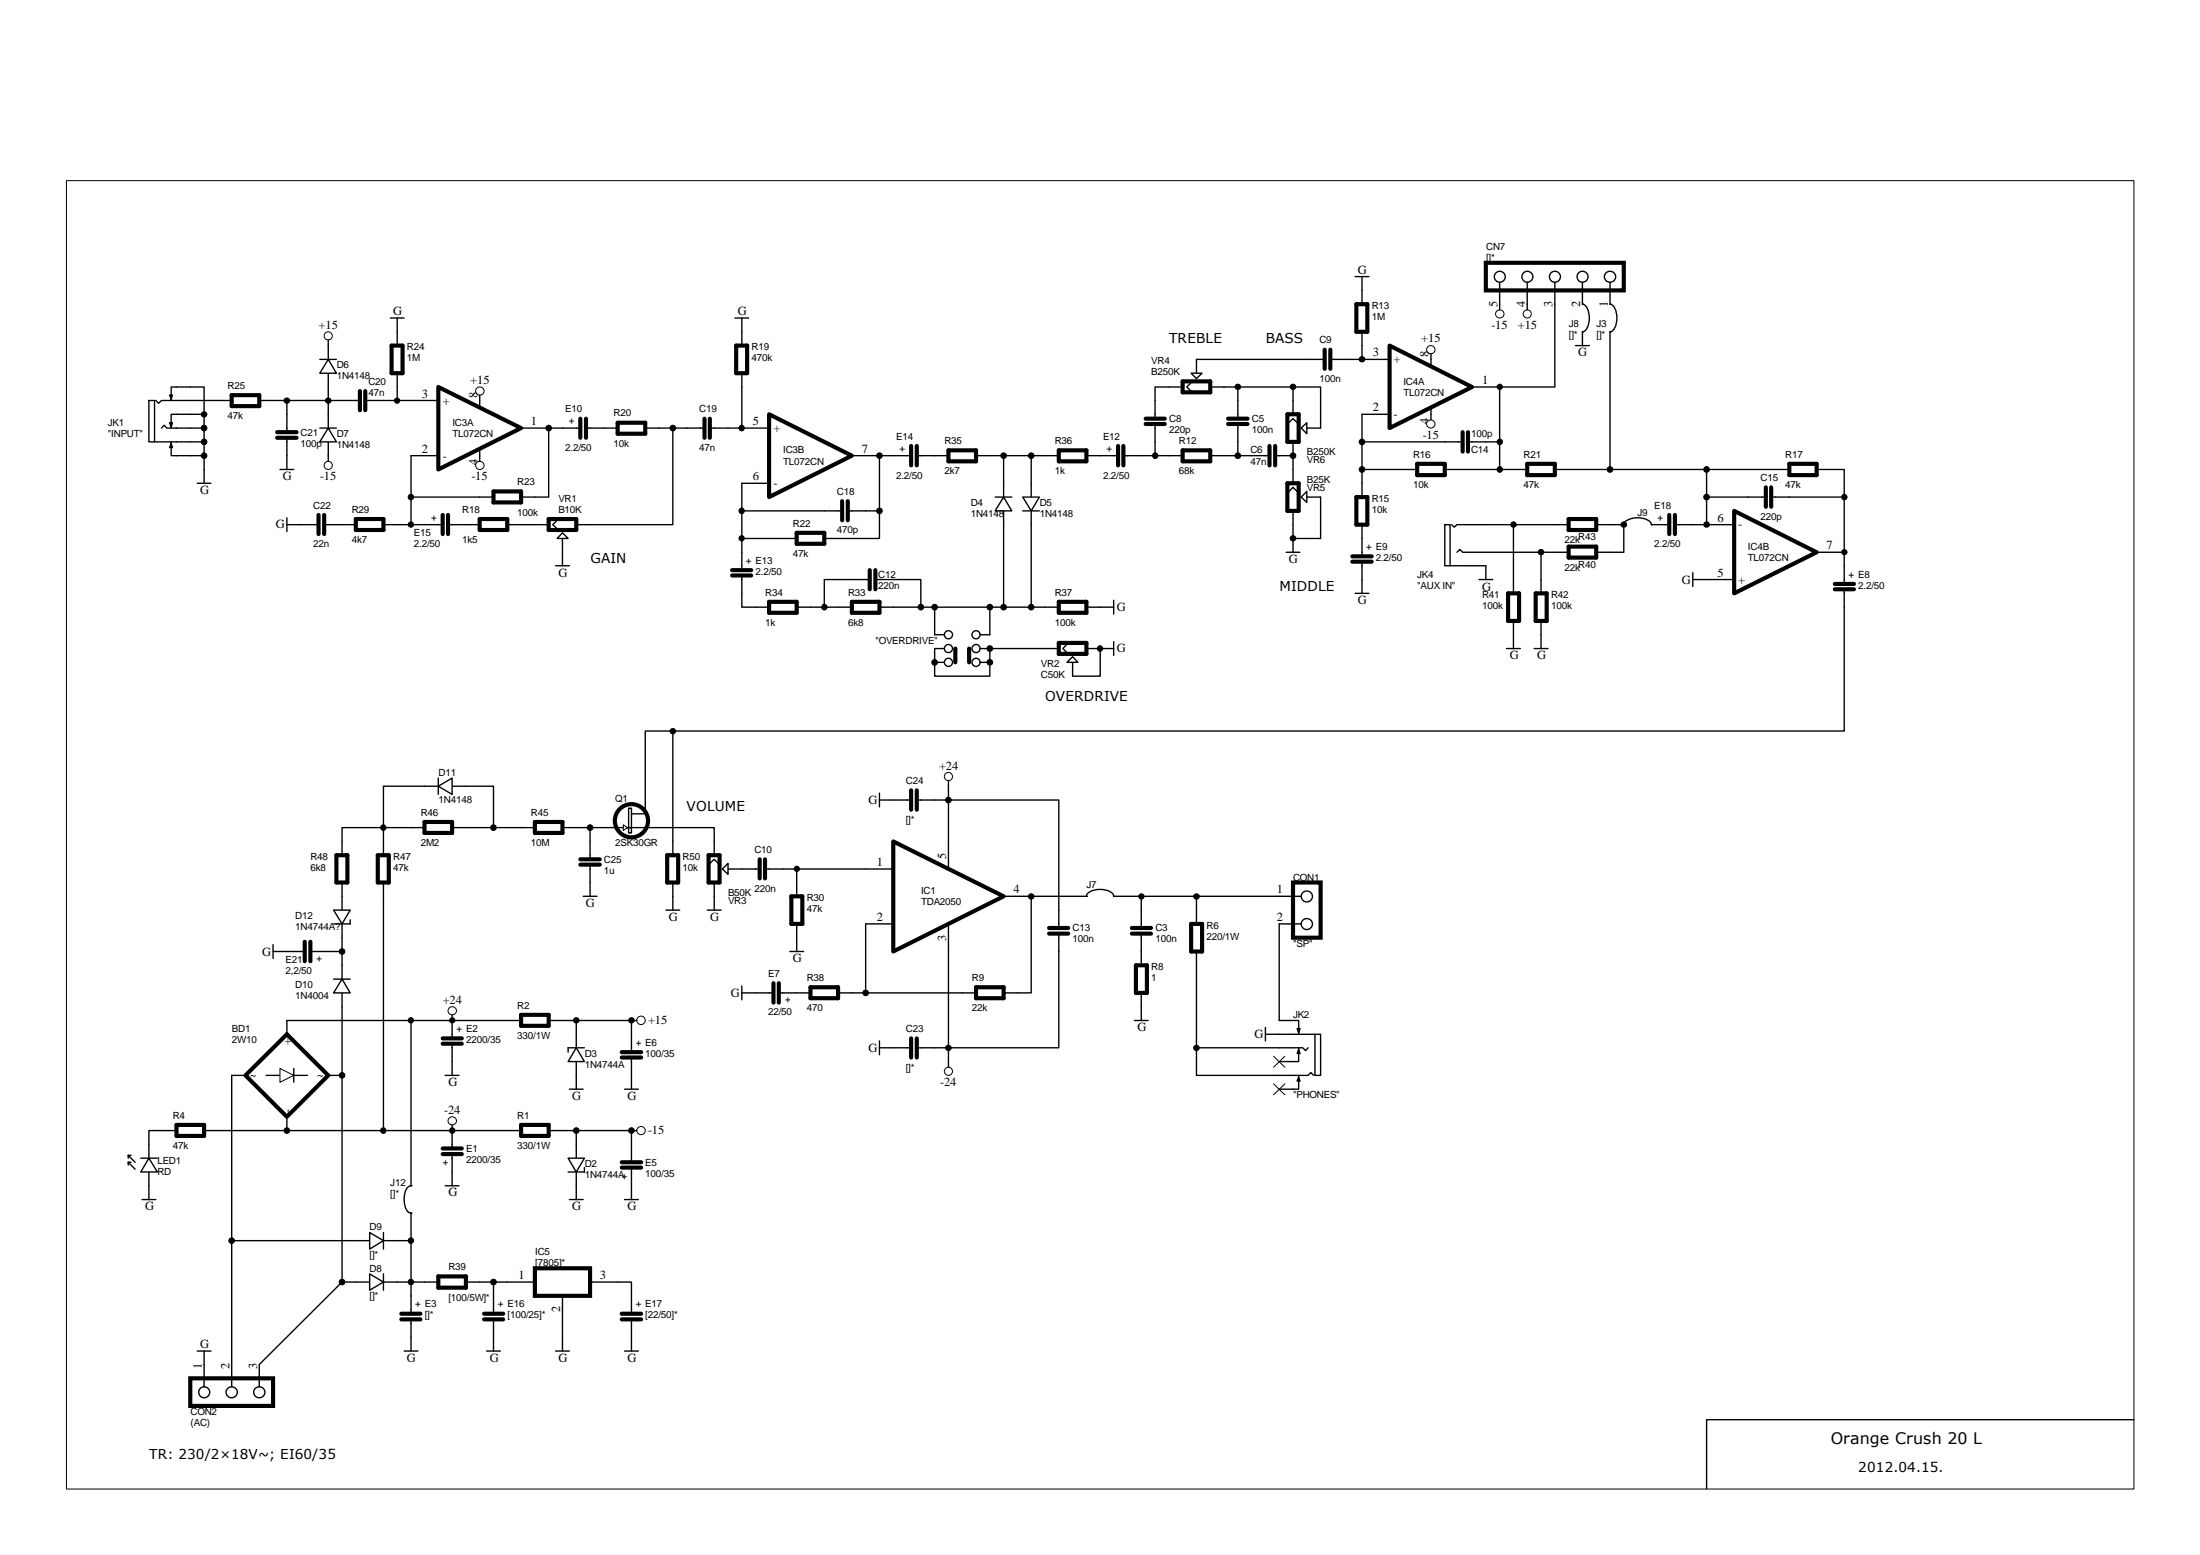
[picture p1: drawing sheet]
<svg xmlns="http://www.w3.org/2000/svg" width="297mm" height="210mm" viewBox="0 0 297 210" stroke-linecap="round" stroke-linejoin="round" font-family="sans-serif">
<path d="M9 24.4h279.1v176.6h-279.1z" fill="none" stroke="#000" stroke-width=".14"/>
<g fill="none" stroke="#000" stroke-width=".19">
<path d="M183.9 39.2v1.9M29.4 54.1h1.9M35 54.1h1.9M38.7 55.9v2.4M38.7 59.1v2.4M44.3 46.7v1.8M44.3 50.4v1.8M46.2 54.1h2.4M49.3 54.1h2.5M53.6 44.8v1.9M53.6 50.4v1.8M75.9 57.8h2.5"/>
<path d="M79.1 57.8h4.3M87.1 57.8h1.9M92.7 57.8h2.4M95.8 57.8h2.5M100.2 44.8v1.9M100.2 50.4v1.8M156 54.1v2.4M156 57.2v2.4M167.1 54.1v2.4M167.1 57.2v2.4M176.4 48.5h2.5M179.6 48.5h2.4"/>
<path d="M183.9 44.8v1.9M195.1 59.6h2.4M198.2 59.6h2.4M46.2 70.8h1.8M51.8 70.8h1.8M57.3 70.8h2.5M60.5 70.8h4.3M64.8 67.1h1.8M68.5 70.8h1.9M70.4 67.1h1.8M100.2 74.5v2.5M100.2 77.7v2.4"/>
<path d="M105.7 72.7h1.9M111.3 72.7h1.9M111.3 69h2.4M114.5 69h2.4M115 78.2h2.4M118.2 78.2h2.4M120.6 61.5h2.4M123.8 61.5h4.3M131.8 61.5h1.8M141.1 61.5h1.9M146.7 61.5h4.3M151.7 61.5h2.4"/>
<path d="M157.8 61.5h1.9M163.4 61.5h1.9M169 61.5h2.4M172.2 61.5h2.4M183.9 65.2v1.9M183.9 70.8v4.3M183.9 75.8v2.4M189.5 63.4h1.8M195.1 63.4h1.8M204.3 63.4h1.9M204.3 78.2v1.9M208.1 78.2v1.9"/>
<path d="M209.9 70.8h1.9M209.9 63.4h1.9M209.9 74.5h1.9M215.5 70.8h1.9M215.5 74.5h1.9M223 70.8h2.4M226.1 70.8h2.5M236 67.1h2.4M239.1 67.1h2.5M239.7 63.4h1.9M245.3 63.4h1.8M249 76.4v2.4"/>
<path d="M249 79.5v2.5M102 82h1.8M107.6 82h1.8M113.2 82h1.8M118.7 82h1.9M141.1 82h1.9M146.7 82h1.8M204.3 83.8v1.9M208.1 83.8v1.9M46.2 113.6v1.8M46.2 119.1v1.9M51.8 113.6v1.8"/>
<path d="M51.8 119.1v1.9M55.5 111.7h1.8M61 111.7h1.9M70.4 111.7h1.8M75.9 111.7h1.9M79.7 113.6v2.4M79.7 116.7v2.4M90.8 113.6v1.8M90.8 119.1v1.9M100.2 117.3h2.4M103.3 117.3h2.4M107.6 119.1v1.9"/>
<path d="M61 137.8v2.4M68.5 137.8h1.9M74.1 137.8h1.8M85.3 139.6v2.4M102 134h2.4M105.2 134h4.2M107.6 124.7v1.9M113.2 134h1.8M129.9 134h1.9M135.5 134h1.9M143 122.9v2.4M143 126v2.4"/>
<path d="M154.1 122.9v2.4M154.1 126v4.3M154.1 134v1.9M161.5 122.9v1.8M161.5 128.4v1.9M22 152.6h1.8M27.6 152.6h1.8M61 140.9v2.4M61 152.6v2.4M61 155.8v2.4M68.5 152.6h1.9M74.1 152.6h1.8"/>
<path d="M85.3 142.7v2.5M85.3 154.5v2.4M85.3 157.6v2.5M55.5 174.9v2.4M55.5 178.1v2.4M57.3 173.1h1.9M62.9 173.1h1.9M66.6 174.9v2.4M66.6 178.1v2.4M85.3 174.9v2.4M85.3 178.1v2.4"/>
</g>
<g fill="none" stroke="#000" stroke-width=".56">
<path d="M31.3 53.3h3.7v1.5h-3.7zM37.4 59.1h2.6M37.4 58.3h2.6M48.6 52.8v2.6M49.3 52.8v2.6M52.9 46.7h1.5v3.7h-1.5zM78.4 56.5v2.6M79.1 56.5v2.6M83.4 57.1h3.7v1.4h-3.7zM95.1 56.5v2.6M95.8 56.5v2.6M99.4 46.7h1.5v3.7h-1.5z"/>
<path d="M154.7 56.5h2.6M154.7 57.2h2.6M165.8 56.5h2.6M165.8 57.2h2.6M178.9 47.2v2.6M179.6 47.2v2.6M183.1 41.1h1.5v3.7h-1.5zM197.5 58.3v2.7M198.2 58.3v2.7M48 70.1h3.8v1.4h-3.8zM59.8 69.5v2.6M60.5 69.5v2.6"/>
<path d="M64.8 70.1h3.7v1.4h-3.7zM66.6 66.3h3.8v1.5h-3.8zM98.8 77.7h2.6M98.8 77h2.6M107.6 71.9h3.7v1.5h-3.7zM113.7 67.6v2.6M114.5 67.6v2.6M117.4 77v2.5M118.2 77v2.5M123 60.2v2.6M123.8 60.2v2.6M128.1 60.8h3.7v1.5h-3.7z"/>
<path d="M143 60.8h3.7v1.5h-3.7zM151 60.2v2.6M151.7 60.2v2.6M159.7 60.8h3.7v1.5h-3.7zM171.4 60.2v2.6M172.2 60.2v2.6M182.6 75.8h2.6M182.6 75.1h2.6M183.1 67.1h1.5v3.7h-1.5zM191.3 62.6h3.8v1.5h-3.8zM206.2 62.6h3.7v1.5h-3.7zM211.8 70.1h3.7v1.4h-3.7z"/>
<path d="M211.8 73.8h3.7v1.5h-3.7zM225.4 69.5v2.6M226.1 69.5v2.6M238.4 65.8v2.6M239.1 65.8v2.6M241.6 62.6h3.7v1.5h-3.7zM247.7 79.5h2.6M247.7 78.8h2.6M103.8 81.2h3.8v1.5h-3.8zM115 81.2h3.7v1.5h-3.7zM143 81.2h3.7v1.5h-3.7zM203.6 80.1h1.5v3.7h-1.5z"/>
<path d="M207.3 80.1h1.5v3.7h-1.5zM45.4 115.4h1.5v3.7h-1.5zM51 115.4h1.5v3.7h-1.5zM57.3 111h3.7v1.4h-3.7zM72.2 111h3.7v1.4h-3.7zM78.4 116.7h2.6M78.4 116h2.6M90.1 115.4h1.5v3.7h-1.5zM102.6 116v2.6M103.3 116v2.6M70.4 137h3.7v1.5h-3.7zM104.4 132.7v2.6"/>
<path d="M105.2 132.7v2.6M106.8 121h1.5v3.7h-1.5zM109.4 133.3h3.8v1.4h-3.8zM131.8 133.3h3.7v1.4h-3.7zM141.6 126h2.6M141.6 125.3h2.6M152.8 126h2.6M152.8 125.3h2.6M153.4 130.3h1.5v3.7h-1.5zM160.8 124.7h1.5v3.7h-1.5zM23.8 151.8h3.8v1.5h-3.8zM59.8 155h2.6"/>
<path d="M59.8 155.8h2.6M59.8 140.9h2.6M59.8 140.2h2.6M70.4 151.8h3.7v1.5h-3.7zM83.9 156.9h2.7M83.9 157.6h2.7M83.9 142.7h2.7M83.9 142h2.7M54.2 178.1h2.6M54.2 177.3h2.6M59.2 172.3h3.7v1.5h-3.7zM65.4 178.1h2.5"/>
<path d="M65.4 177.3h2.5M83.9 178.1h2.7M83.9 177.3h2.7"/>
</g>
<path d="M44.3 48.5l1.1 1.9h-2.2z" fill="#fff"/>
<path d="M43.2 48.5h2.2M44.3 48.5l1.1 1.9h-2.2zM44.3 55.9v1.9M44.3 59.6v1.9" fill="none" stroke="#000" stroke-width=".19"/>
<path d="M44.3 57.8l1.1 1.8h-2.2z" fill="#fff"/>
<path d="M43.2 57.8h2.2M44.3 57.8l1.1 1.8h-2.2zM135.5 65.2v1.9M135.5 69v1.8" fill="none" stroke="#000" stroke-width=".19"/>
<path d="M135.5 67.1l1.1 1.9h-2.2z" fill="#fff"/>
<path d="M134.4 67.1h2.2M135.5 67.1l1.1 1.9h-2.2zM139.2 65.2v1.9M139.2 69v1.8" fill="none" stroke="#000" stroke-width=".19"/>
<path d="M138.1 67.1h2.2l-1.1 1.9z" fill="#fff"/>
<path d="M138.1 67.1h2.2l-1.1 1.9zM138.1 69h2.2M57.3 106.1h1.9M61 106.1h1.9" fill="none" stroke="#000" stroke-width=".19"/>
<path d="M59.2 106.1l1.8-1.1v2.2z" fill="#fff"/>
<path d="M59.2 106.1l1.8-1.1v2.2zM59.2 105v2.2M46.2 130.3v1.9M46.2 134v1.9" fill="none" stroke="#000" stroke-width=".19"/>
<path d="M46.2 132.2l1.1 1.8h-2.3z" fill="#fff"/>
<path d="M45 132.2h2.3M46.2 132.2l1.1 1.8h-2.3zM48 173.1h1.9M51.8 173.1h1.8" fill="none" stroke="#000" stroke-width=".19"/>
<path d="M49.9 172l1.9 1.1-1.9 1.1z" fill="#fff"/>
<path d="M48 167.5h1.9M49.9 172l1.9 1.1-1.9 1.1zM51.8 172v2.2M51.8 167.5h1.8" fill="none" stroke="#000" stroke-width=".19"/>
<path d="M49.9 166.4l1.9 1.1-1.9 1.1z" fill="#fff"/>
<path d="M20.1 154.5v1.8M20.1 158.2v1.9M49.9 166.4l1.9 1.1-1.9 1.1zM51.8 166.4v2.2" fill="none" stroke="#000" stroke-width=".19"/>
<path d="M20.1 156.3l1.1 1.9h-2.2z" fill="#fff"/>
<path d="M17.3 156.9l.9 .9M17.3 156l.9 .9M17.3 156v.3M17.3 156.9v.4M17.3 156.9h.4M17.3 156h.4M19 156.3h2.2M20.1 156.3l1.1 1.9h-2.2zM77.8 154.5v1.8M77.8 158.2v1.9" fill="none" stroke="#000" stroke-width=".19"/>
<path d="M76.7 156.3h2.2l-1.1 1.9z" fill="#fff"/>
<path d="M77.8 139.6v1.8M76.7 156.3h2.2l-1.1 1.9zM77.8 143.3v1.9M78.9 157.6v.6h-2.2" fill="none" stroke="#000" stroke-width=".19"/>
<path d="M77.8 141.4l1.1 1.9h-2.2z" fill="#fff"/>
<path d="M46.2 121v1.9M46.2 124.7v1.9M77.8 141.4l1.1 1.9h-2.2zM78.9 141.4h-2.2v.6" fill="none" stroke="#000" stroke-width=".19"/>
<path d="M45 122.9h2.3l-1.1 1.8z" fill="#fff"/>
<path d="M45 122.9h2.3l-1.1 1.8zM47.3 124.2v.5h-2.3M35.9 145.2h5.6" fill="none" stroke="#000" stroke-width=".19"/>
<path d="M33.1 145.2l5.6-5.6 5.6 5.6-5.6 5.5z" fill="none" stroke="#000" stroke-width=".56"/>
<path d="M37.8 144.2l1.9 1-1.9 .9z" fill="#fff"/>
<path d="M37.8 144.2l1.9 1-1.9 .9z" fill="none" stroke="#000" stroke-width=".14"/>
<path d="M38.7 137.8v1.8M31.3 145.2h1.8M38.7 150.7v1.9M39.7 144.2v1.9M44.3 145.2h1.9M27.6 184.2v1.9M31.3 184.2v1.9M35 184.2v1.9" fill="none" stroke="#000" stroke-width=".19"/>
<path d="M25.7 186.1h11.2v3.7h-11.2z" fill-rule="evenodd" fill="#fff"/>
<path d="M25.7 186.1h11.2v3.7h-11.2z" fill="none" stroke="#000" stroke-width=".56"/>
<g fill="none" stroke="#000" stroke-width=".19">
<path d="M38.7 137.8h29.8M46.2 135.9v37.2l-11.2 11.1M55.5 137.8v22.3M75.9 137.8h9.4v1.8M77.8 137.8v1.8M31.3 145.2v39M38.7 152.6h29.8M60.1 145.2h1.9M61 143.3v1.9M61 158.2v1.9M75.9 152.6h9.4v1.9M76.9 147h1.8"/>
<path d="M77.8 145.2v1.8M77.8 152.6v1.9M84.3 147h1.9M85.3 145.2v1.8M31.3 167.5h16.7M46.2 173.1h1.8M53.6 167.5h1.9v5.6h-1.9M55.5 160.1h.1M55.5 163.7h.1M55.5 160.1a1.22 1.22 0 0 0-.9 1.2 2.73 2.73 0 0 0 .6 2.4h.3M55.5 163.7v3.8M55.5 173.1v1.8"/>
<path d="M60.1 160.1h1.9M76.9 161.9h1.8M77.8 160.1v1.8M84.3 161.9h1.9M85.3 160.1v1.8M26.6 182.4h1.9M27.6 182.4v1.8M27.6 186.1v1.1M31.3 186.1v1.1M35 186.1v1.1M54.6 182.4h1.8M55.5 180.5v1.9"/>
<path d="M65.7 182.4h1.9M66.6 180.5v1.9M84.3 182.4h1.9M85.3 180.5v1.9"/>
<circle cx="27.6" cy="187.9" r=".75"/>
<circle cx="31.3" cy="187.9" r=".75"/>
<circle cx="35" cy="187.9" r=".75"/>
</g>
<g fill="#000">
<circle cx="31.3" cy="167.5" r=".38"/>
<circle cx="46.2" cy="173.1" r=".38"/>
<circle cx="55.5" cy="167.5" r=".37"/>
</g>
<g fill="none" stroke="#000" stroke-width=".14">
<circle cx="31.3" cy="167.5" r=".38"/>
<circle cx="46.2" cy="173.1" r=".38"/>
<circle cx="55.5" cy="167.5" r=".37"/>
</g>
<path d="M72.2 171.2h7.5v3.7h-7.5z" fill-rule="evenodd" fill="#fff"/>
<path d="M59.2 52.2l11.2 5.6-11.2 5.6zM103.8 55.9l11.2 5.6-11.2 5.6zM187.6 46.7l11.2 5.5-11.2 5.6zM43 69.5v2.6M43.8 69.5v2.6M74.1 70.1h3.7v1.4h-3.7zM234.1 69l11.2 5.5-11.2 5.6zM41.1 127.1v2.7M41.9 127.1v2.7M72.2 171.2h7.5v3.7h-7.5z" fill="none" stroke="#000" stroke-width=".56"/>
<g fill="none" stroke="#000" stroke-width=".19">
<path d="M20.1 54.1h.8v5.5h-.8zM20.9 59.6h4.8M21 54.1l.4 .3 .4-.3h7.6M21.8 57.8l.4-.4 .3 .4h3.2M22.9 57.1h.4l-.2 .5zM22.9 53.3h.4l-.2 .6zM23.1 59.6v1.9h2.6M23.1 59.9l.2 .5h-.4zM25.7 55.9h-2.6v1.9M25.7 52.2h-2.6v1.9M36.9 54.1h9.3M38.7 54.1v1.8"/>
<path d="M44.3 45.9v.8M44.3 52.2v3.7M51.8 54.1h7.4M52.7 42.9h1.9M53.6 42.9v1.9M53.6 52.2v1.9M64.8 53.3v1.7M70.4 57.8h3.7v9.3h-1.9M100.2 57.8h3.6M183.9 55.9h3.7M183.9 48.5h3.7M193.2 48.5v.9"/>
<path d="M193.2 55v.9M198.8 52.2h3.7M37.8 63.4h1.9M38.7 70.8h4.3M38.7 61.5v1.9M38.7 69.9v1.9M43.8 70.8h2.4M44.3 61.5v.8M59.2 61.5h-3.7v5.6h9.3M64.8 60.6v1.7M72.2 70.8h1.9M75.9 72.1v2.4"/>
<path d="M77.8 70.8h1.9M100.2 69h11.1M103.8 65.2h-3.6v7.5h5.5M115 61.5h3.7v11.2h-5.5M116.9 69h1.8M195.1 70.8h.7v5.6h-.7zM195.8 76.4h4.8M196 70.8l.3 .4 .4-.4h3.9M196.7 74.5l.4-.3 .4 .3h3.1M230.4 70.8h3.7M230.4 78.2h3.7M245.3 74.5h3.7"/>
<path d="M36.9 128.4h4.2M36.9 127.5v1.9M41.9 128.4h4.3M46.2 126.6v3.7M51.8 121v31.6M61 137v.8M85.3 137.8h.7M172.7 137.8h2.6v1.8M172.7 139.6h4.8M175.1 138.9h.4l-.2 .5zM177.5 139.6h.8v5.6h-.8zM22 152.6h-1.9v1.9"/>
<path d="M29.4 152.6h9.3M61 151.8v.8M85.3 152.6h.7M172.7 141.4h3.2l.4 .4 .3-.4M172.7 145.2h3.9l.4-.4 .4 .4M175.3 141.4v1.9h-2.6M175.3 141.6l.2 .6h-.4zM175.3 145.2v1.8h-2.6M175.3 145.4l.2 .5h-.4zM19.2 161.9h1.8M20.1 160.1v1.8M55.5 173.1h1.8"/>
<path d="M64.8 173.1h7.4M66.6 173.1v1.8M75.9 174.9v7.5M79.7 173.1h5.6v1.8M75 182.4h1.9"/>
</g>
<g fill="#000">
<circle cx="38.7" cy="54.1" r=".37"/>
<circle cx="44.3" cy="54.1" r=".37"/>
<circle cx="53.6" cy="54.1" r=".36"/>
<circle cx="100.1" cy="69" r=".37"/>
<circle cx="118.7" cy="69" r=".38"/>
<circle cx="46.2" cy="128.4" r=".38"/>
<circle cx="55.5" cy="137.7" r=".36"/>
<circle cx="77.8" cy="137.7" r=".37"/>
<circle cx="85.3" cy="137.7" r=".37"/>
<circle cx="51.7" cy="152.6" r=".37"/>
<circle cx="61.1" cy="152.6" r=".37"/>
<circle cx="77.8" cy="152.6" r=".38"/>
<circle cx="85.3" cy="152.6" r=".38"/>
<circle cx="55.5" cy="173.1" r=".37"/>
<circle cx="66.6" cy="173.1" r=".38"/>
</g>
<g fill="none" stroke="#000" stroke-width=".14">
<circle cx="38.7" cy="54.1" r=".37"/>
<circle cx="44.3" cy="45.3" r=".55"/>
<circle cx="44.3" cy="54.1" r=".37"/>
<circle cx="53.6" cy="54.1" r=".36"/>
<circle cx="64.8" cy="52.8" r=".56"/>
<circle cx="44.3" cy="62.8" r=".55"/>
<circle cx="64.8" cy="62.8" r=".56"/>
<circle cx="100.1" cy="69" r=".37"/>
<circle cx="118.7" cy="69" r=".38"/>
<circle cx="46.2" cy="128.4" r=".38"/>
<circle cx="55.5" cy="137.7" r=".36"/>
<circle cx="61.1" cy="136.4" r=".56"/>
<circle cx="77.8" cy="137.7" r=".37"/>
<circle cx="85.3" cy="137.7" r=".37"/>
<circle cx="86.5" cy="137.7" r=".57"/>
<circle cx="51.7" cy="152.6" r=".37"/>
<circle cx="61.1" cy="152.6" r=".37"/>
<circle cx="61.1" cy="151.3" r=".56"/>
<circle cx="77.8" cy="152.6" r=".38"/>
<circle cx="85.3" cy="152.6" r=".38"/>
<circle cx="86.6" cy="152.6" r=".56"/>
<circle cx="55.5" cy="173.1" r=".37"/>
<circle cx="66.6" cy="173.1" r=".38"/>
</g>
<path d="M75.9 71.9l.8 .8h-1.5z" fill="#fff"/>
<path d="M75.4 70.1l-.8 .7 .8 .7M75.9 71.9l.8 .8h-1.5zM141.1 87.5h1.9M144.8 88.9v2.4M146.7 87.5h1.8" fill="none" stroke="#000" stroke-width=".19"/>
<path d="M143 86.8h3.7v1.5h-3.7z" fill="none" stroke="#000" stroke-width=".56"/>
<path d="M144.1 89.4l.7-.8 .7 .8z" fill="#fff"/>
<path d="M144.1 89.4l.7-.8 .7 .8zM144.2 86.8l-.7 .7 .7 .8M96.4 113.6v1.8M96.4 119.1v1.9M97.7 117.3h2.5" fill="none" stroke="#000" stroke-width=".19"/>
<path d="M95.7 115.4h1.5v3.7h-1.5z" fill="none" stroke="#000" stroke-width=".56"/>
<path d="M98.3 116.5v1.5l-.8-.7z" fill="#fff"/>
<path d="M157.8 52.2h1.9M161.5 48.5v2.4M163.4 52.2h1.9M95.7 116.7l.7-.7 .8 .7M97.5 117.3l.8-.8v1.5z" fill="none" stroke="#000" stroke-width=".19"/>
<path d="M159.7 51.5h3.7v1.5h-3.7z" fill="none" stroke="#000" stroke-width=".56"/>
<path d="M160.8 50.4h1.5l-.8 .7z" fill="#fff"/>
<path d="M160.8 50.4h1.5l-.8 .7zM161 51.5l-.8 .7 .8 .8M174.6 63.4v1.8M174.6 69v1.8M175.9 67.1h2.4" fill="none" stroke="#000" stroke-width=".19"/>
<path d="M173.8 65.2h1.5v3.8h-1.5z" fill="none" stroke="#000" stroke-width=".56"/>
<path d="M176.4 66.3v1.5l-.7-.7z" fill="#fff"/>
<path d="M174.6 54.1v1.8M174.6 59.6v1.9M175.9 57.8h2.4M173.8 66.5l.8-.7 .7 .7M175.7 67.1l.7-.8v1.5z" fill="none" stroke="#000" stroke-width=".19"/>
<path d="M173.8 55.9h1.5v3.7h-1.5z" fill="none" stroke="#000" stroke-width=".56"/>
<path d="M175.7 57.8l.7-.7v1.4z" fill="#fff"/>
<g fill="none" stroke="#000" stroke-width=".19">
<path d="M183 37.3h1.8M183.9 37.3v1.9M209.9 39.2v1.9M213.7 39.2v1.9M217.4 39.2v1.9M25.7 52.2h1.9v13M25.7 57.8h1.9M25.7 55.9h1.9M25.7 59.6h1.9M74.1 57.8h1.8M89 57.8h3.7M90.8 57.8v13h-11.1"/>
<path d="M99.2 42.9h1.9M100.2 52.2v5.6h-1.9M100.2 42.9v1.9M156 59.6v1.9M157.8 52.2h-1.8v1.9M161.5 48.5h14.9M165.3 52.2h9.3v1.9M167.1 52.2v1.9M167.1 59.6v1.9M173.8 57.2l.8-.7 .7 .7M174.6 52.2h3.7v5.6M175.7 57.8l.7-.7v1.4z"/>
<path d="M183.9 46.7v1.8h-1.9M183.9 59.6h11.2M183.9 55.9v9.3M193.2 47.8v.7M193.2 55.9v.8M200.6 59.6h1.9M202.5 52.2v11.2h-5.6M25.7 61.5h1.9M26.6 65.2h1.9M53.6 70.8h3.7M55.5 67.1v3.7M70.4 70.8h1.8"/>
<path d="M75 76.4h1.9M75.9 74.5v1.9M100.2 72.7v1.8M115 78.2h-3.7v3.8M118.7 61.5h1.9M120.6 78.2h3.7v3.8h-3.7M133.6 61.5h7.5M135.5 61.5v3.7M135.5 70.8v11.2M139.2 70.8v11.2h-14.9M139.2 61.5v3.7M154.1 61.5h3.7"/>
<path d="M165.3 61.5h3.7M173.6 74.5h1.9M174.6 61.5v1.9M174.6 72.7v1.8M178.3 67.1v5.6h-3.7v-1.9M183.9 78.2v1.9M183.9 63.4h5.6M100.2 80.1v1.9h1.8M109.4 82h3.8M183 80.1h1.8"/>
</g>
<g fill="#000">
<circle cx="27.6" cy="57.8" r=".38"/>
<circle cx="27.6" cy="59.6" r=".38"/>
<circle cx="27.6" cy="55.9" r=".37"/>
<circle cx="74.1" cy="57.8" r=".38"/>
<circle cx="90.8" cy="57.8" r=".38"/>
<circle cx="100.1" cy="57.8" r=".37"/>
<circle cx="167.1" cy="52.2" r=".37"/>
<circle cx="174.6" cy="52.2" r=".37"/>
<circle cx="183.9" cy="59.6" r=".38"/>
<circle cx="183.9" cy="48.5" r=".37"/>
<circle cx="202.5" cy="59.6" r=".37"/>
<circle cx="27.6" cy="61.5" r=".38"/>
<circle cx="55.5" cy="67.1" r=".37"/>
<circle cx="55.5" cy="70.8" r=".36"/>
<circle cx="100.1" cy="72.7" r=".36"/>
<circle cx="118.7" cy="61.5" r=".38"/>
<circle cx="135.5" cy="61.5" r=".38"/>
<circle cx="139.2" cy="61.5" r=".38"/>
<circle cx="156" cy="61.5" r=".37"/>
<circle cx="167.1" cy="61.5" r=".38"/>
<circle cx="174.6" cy="72.7" r=".37"/>
<circle cx="183.9" cy="63.4" r=".38"/>
<circle cx="111.3" cy="82" r=".38"/>
<circle cx="124.3" cy="82" r=".38"/>
<circle cx="135.5" cy="82" r=".38"/>
</g>
<g fill="none" stroke="#000" stroke-width=".14">
<circle cx="27.6" cy="57.8" r=".38"/>
<circle cx="27.6" cy="59.6" r=".38"/>
<circle cx="27.6" cy="55.9" r=".37"/>
<circle cx="74.1" cy="57.8" r=".38"/>
<circle cx="90.8" cy="57.8" r=".38"/>
<circle cx="100.1" cy="57.8" r=".37"/>
<circle cx="167.1" cy="52.2" r=".37"/>
<circle cx="174.6" cy="52.2" r=".37"/>
<circle cx="183.9" cy="59.6" r=".38"/>
<circle cx="183.9" cy="48.5" r=".37"/>
<circle cx="193.2" cy="47.2" r=".56"/>
<circle cx="193.2" cy="57.2" r=".56"/>
<circle cx="202.5" cy="59.6" r=".37"/>
<circle cx="27.6" cy="61.5" r=".38"/>
<circle cx="55.5" cy="67.1" r=".37"/>
<circle cx="55.5" cy="70.8" r=".36"/>
<circle cx="100.1" cy="72.7" r=".36"/>
<circle cx="118.7" cy="61.5" r=".38"/>
<circle cx="135.5" cy="61.5" r=".38"/>
<circle cx="139.2" cy="61.5" r=".38"/>
<circle cx="156" cy="61.5" r=".37"/>
<circle cx="167.1" cy="61.5" r=".38"/>
<circle cx="174.6" cy="72.7" r=".37"/>
<circle cx="183.9" cy="63.4" r=".38"/>
<circle cx="111.3" cy="82" r=".38"/>
<circle cx="124.3" cy="82" r=".38"/>
<circle cx="135.5" cy="82" r=".38"/>
</g>
<path d="M200.6 35.5h18.6v3.7h-18.6z" fill-rule="evenodd" fill="#fff"/>
<path d="M200.6 35.5h18.6v3.7h-18.6z" fill="none" stroke="#000" stroke-width=".56"/>
<g fill="none" stroke="#000" stroke-width=".19">
<path d="M202.5 38.1v3M206.2 38.1v3M209.9 38.1v1.1M213.7 38.1v1.1M217.4 38.1v1.1M209.9 41.1v11.1h-7.4M212.7 46.7h1.9M213.7 44.8h.1M213.7 41.1h.1M213.7 41.1a1.31 1.31 0 0 1 .8 1.2 2.71 2.71 0 0 1-.6 2.4l-.2 .1M213.7 44.8v1.9M217.4 44.8v18.6h-5.6"/>
<path d="M217.4 44.8h.1M217.4 41.1h.1M217.4 41.1a1.31 1.31 0 0 1 .9 1.2 2.71 2.71 0 0 1-.6 2.4l-.3 .1M199.7 78.2h1.8M200.6 74.5h9.3M200.6 70.8h9.3M200.6 76.4v1.8M202.5 63.4h1.8M204.3 70.8v7.4M208.1 74.5v3.7M217.4 70.8h1.8v3.7h-1.8M217.4 63.4h13v7.4h-1.8"/>
<path d="M219.2 70.8h.1M219.2 70.8a1.31 1.31 0 0 1 1.3-.9 2.71 2.71 0 0 1 2.4 .6l.1 .3M223 70.8h.1M228.6 77.3v1.9M228.6 78.2h1.8M230.4 63.4h9.3M230.4 67.1h5.6M241.6 67.1h7.4M247.1 63.4h1.9v11.1M203.4 87.5h1.9M204.3 85.7v1.8M207.1 87.5h1.9"/>
<path d="M208.1 85.7v1.8"/>
<circle cx="202.5" cy="37.4" r=".74"/>
<circle cx="206.2" cy="37.4" r=".74"/>
<circle cx="209.9" cy="37.4" r=".75"/>
<circle cx="213.7" cy="37.4" r=".75"/>
<circle cx="217.4" cy="37.4" r=".75"/>
</g>
<g fill="#000">
<circle cx="202.5" cy="52.2" r=".36"/>
<circle cx="202.5" cy="63.4" r=".37"/>
<circle cx="204.4" cy="70.8" r=".37"/>
<circle cx="208.1" cy="74.5" r=".37"/>
<circle cx="217.4" cy="63.4" r=".38"/>
<circle cx="219.2" cy="70.8" r=".37"/>
<circle cx="230.4" cy="67.1" r=".38"/>
<circle cx="230.4" cy="63.4" r=".38"/>
<circle cx="230.4" cy="70.8" r=".37"/>
<circle cx="249" cy="67.1" r=".37"/>
</g>
<g fill="none" stroke="#000" stroke-width=".14">
<circle cx="202.5" cy="52.2" r=".36"/>
<circle cx="202.5" cy="63.4" r=".37"/>
<circle cx="204.4" cy="70.8" r=".37"/>
<circle cx="208.1" cy="74.5" r=".37"/>
<circle cx="217.4" cy="63.4" r=".38"/>
<circle cx="219.2" cy="70.8" r=".37"/>
<circle cx="230.4" cy="67.1" r=".38"/>
<circle cx="230.4" cy="63.4" r=".38"/>
<circle cx="230.4" cy="70.8" r=".37"/>
<circle cx="249" cy="67.1" r=".37"/>
</g>
<path d="M84.9 109.1h.4v3.3h-.4z" fill-rule="evenodd" fill="#fff"/>
<path d="M83.4 111.7h3.7M84.9 109.1h.4v3.3h-.4zM85.3 109.9h1.8" fill="none" stroke="#000" stroke-width=".19"/>
<path d="M84.2 111.3l.5 .4-.5 .4z" fill="#fff"/>
<g fill="none" stroke="#000" stroke-width=".14">
<path d="M84.2 111.3l.5 .4-.5 .4z"/>
<circle cx="202.5" cy="42.4" r=".56"/>
<circle cx="206.2" cy="42.4" r=".55"/>
<circle cx="139.2" cy="82" r=".38"/>
<circle cx="51.7" cy="111.7" r=".37"/>
<circle cx="66.6" cy="111.7" r=".38"/>
<circle cx="79.7" cy="111.7" r=".38"/>
<circle cx="128.1" cy="104.8" r=".55"/>
<circle cx="116.9" cy="134" r=".38"/>
<circle cx="128.1" cy="144.6" r=".55"/>
</g>
<g fill="none" stroke="#000" stroke-width=".56">
<path d="M120.6 113.6l14.9 7.4-14.9 7.4z"/>
<circle cx="85.3" cy="110.8" r="2.24"/>
</g>
<g fill="none" stroke="#000" stroke-width=".19">
<path d="M202.5 41.1v.7M206.2 41.1v.7M139.2 82h1.9M148.5 82h1.9M150.4 81v1.9M46.2 113.6v-1.9h5.6v1.9M57.3 106.1h-5.5v5.6h3.7M62.9 106.1h3.7v5.6h-3.7M66.6 111.7h3.8M77.8 111.7h5.6M79.7 111.7v1.9M79.7 119.1v1.9"/>
<path d="M87.1 111.7h9.3v1.9M105.7 117.3h14.9M128.1 105.4v.7M128.1 113.6v3.7M78.7 121h1.9M89.9 122.9h1.9M90.8 121v1.9M95.5 122.9h1.9M96.4 121v1.9M100.2 133.1v1.9M100.2 134h1.8M115 134h14.9"/>
<path d="M120.6 124.7h-3.7v9.3M128.1 124.7v3.7M135.5 121h11.2M139.2 121v13h-1.8M146.7 121h.1M146.7 121a1.28 1.28 0 0 1 1.2-.9 2.63 2.63 0 0 1 2.4 .6l.1 .3M150.4 121h.1M172.7 121h1.9M172.7 124.7h1.9M128.1 143.3v.8"/>
</g>
<g fill="#000">
<circle cx="139.2" cy="82" r=".38"/>
<circle cx="51.7" cy="111.7" r=".37"/>
<circle cx="66.6" cy="111.7" r=".38"/>
<circle cx="79.7" cy="111.7" r=".38"/>
<circle cx="116.9" cy="134" r=".38"/>
</g>
<path d="M174.6 119.1h3.7v7.5h-3.7z" fill-rule="evenodd" fill="#fff"/>
<path d="M129 87.5v1.9M130.8 87.5v1.9M123 106.7v2.6M123.8 106.7v2.6M174.6 119.1h3.7v7.5h-3.7zM123 140.2v2.5M123.8 140.2v2.5" fill="none" stroke="#000" stroke-width=".56"/>
<g fill="none" stroke="#000" stroke-width=".19">
<path d="M249 74.5v1.9M90.8 98.7v14.9M126.2 82v3.7h1.3M126.2 89.4h1.3M127.5 87.5h-1.3v3.8h7.4v-3.8M132.3 87.5h8.8M132.3 89.4h1.3M133.6 82v3.7h-1.3M150.4 87.5h-1.9v3.8h-3.7M150.4 86.6v1.9M249 82v16.7h-161.9v11.2M107.6 117.3v1.8"/>
<path d="M118.7 108h4.3M118.7 107.1v1.8M123.8 108h19.2v14.9M128.1 106.1v7.5M106.6 128.4h1.9M107.6 126.6v1.8M128.1 128.4v14.9M143 128.4v13h-19.2M150.4 121h22.3M153.2 137.8h1.8M154.1 121v1.9M154.1 135.9v1.9"/>
<path d="M161.5 130.3v14.9h11.2M161.5 121v1.9M170.9 138.7v1.8M170.9 139.6h1.8M172.7 124.7v13.1M174.6 121h1.1M174.6 124.7h1.1M118.7 141.4h4.3M118.7 140.5v1.9M161.5 141.4h11.2M288.1 191.6h-57.7v9.4"/>
<circle cx="128.1" cy="89.4" r=".55"/>
<circle cx="128.1" cy="87.5" r=".55"/>
<circle cx="128.1" cy="85.7" r=".55"/>
<circle cx="131.8" cy="89.4" r=".55"/>
<circle cx="131.8" cy="87.5" r=".55"/>
<circle cx="131.8" cy="85.7" r=".55"/>
<circle cx="176.5" cy="121" r=".75"/>
<circle cx="176.5" cy="124.7" r=".75"/>
</g>
<g fill="#000">
<circle cx="174.6" cy="61.5" r=".38"/>
<circle cx="249" cy="74.5" r=".36"/>
<circle cx="90.9" cy="98.7" r=".37"/>
<circle cx="126.2" cy="82" r=".38"/>
<circle cx="126.2" cy="89.4" r=".38"/>
<circle cx="133.6" cy="82" r=".38"/>
<circle cx="133.6" cy="89.4" r=".38"/>
<circle cx="133.6" cy="87.5" r=".38"/>
<circle cx="148.5" cy="87.5" r=".37"/>
<circle cx="107.6" cy="117.3" r=".36"/>
<circle cx="128.1" cy="108" r=".38"/>
<circle cx="61.1" cy="137.7" r=".36"/>
<circle cx="139.2" cy="121" r=".37"/>
<circle cx="154.1" cy="121" r=".36"/>
<circle cx="161.6" cy="121" r=".37"/>
<circle cx="38.7" cy="152.6" r=".38"/>
<circle cx="46.2" cy="145.2" r=".38"/>
<circle cx="128.1" cy="141.5" r=".37"/>
<circle cx="161.6" cy="141.5" r=".37"/>
</g>
<g fill="none" stroke="#000" stroke-width=".14">
<path d="M172 142.6l1.5 1.5M172 146.3l1.5 1.5M173.5 142.6l-1.5 1.5M173.5 146.3l-1.5 1.5"/>
<circle cx="174.6" cy="61.5" r=".38"/>
<circle cx="249" cy="74.5" r=".36"/>
<circle cx="90.9" cy="98.7" r=".37"/>
<circle cx="126.2" cy="82" r=".38"/>
<circle cx="126.2" cy="89.4" r=".38"/>
<circle cx="133.6" cy="82" r=".38"/>
<circle cx="133.6" cy="89.4" r=".38"/>
<circle cx="133.6" cy="87.5" r=".38"/>
<circle cx="148.5" cy="87.5" r=".37"/>
<circle cx="107.6" cy="117.3" r=".36"/>
<circle cx="128.1" cy="108" r=".38"/>
<circle cx="61.1" cy="137.7" r=".36"/>
<circle cx="139.2" cy="121" r=".37"/>
<circle cx="154.1" cy="121" r=".36"/>
<circle cx="161.6" cy="121" r=".37"/>
<circle cx="38.7" cy="152.6" r=".38"/>
<circle cx="46.2" cy="145.2" r=".38"/>
<circle cx="128.1" cy="141.5" r=".37"/>
<circle cx="161.6" cy="141.5" r=".37"/>
</g>
<text font-size="2.1" x="247.2" y="194.9">Orange Crush 20 L</text>
<g font-size="1.8">
<text x="157.9" y="46.3">TREBLE</text>
<text x="170.9" y="46.3">BASS</text>
<text x="79.7" y="76">GAIN</text>
<text x="172.8" y="79.8">MIDDLE</text>
<text x="141.1" y="94.6">OVERDRIVE</text>
<text x="92.7" y="109.5">VOLUME</text>
<text x="20.1" y="196.9">TR: 230/2×18V~; EI60/35</text>
<text x="250.9" y="198.8">2012.04.15.</text>
</g>
<g font-size="1.7">
<text x="183.3" y="37">G</text>
<text x="202.2" y="41.4" transform="rotate(-90 202.2 41.4)">5</text>
<text x="205.9" y="41.4" transform="rotate(-90 205.9 41.4)">4</text>
<text x="209.6" y="41.4" transform="rotate(-90 209.6 41.4)">3</text>
<text x="213.4" y="41.4" transform="rotate(-90 213.4 41.4)">2</text>
<text x="217.1" y="41.4" transform="rotate(-90 217.1 41.4)">1</text>
<text x="43" y="44.4">+15</text>
<text x="53.1" y="42.5">G</text>
<text x="99.6" y="42.5">G</text>
<text x="191.9" y="46.2">+15</text>
<text x="201.4" y="44.4">-15</text>
<text x="204.9" y="44.4">+15</text>
<text x="57" y="53.7">3</text>
<text x="63.5" y="51.8">+15</text>
<text x="64.5" y="53.7" transform="rotate(-90 64.5 53.7)">8</text>
<text x="185.4" y="48.1">3</text>
<text x="188.2" y="49">+</text>
<text x="192.9" y="48.1" transform="rotate(-90 192.9 48.1)">8</text>
<text x="200.1" y="51.8">1</text>
<text x="213.1" y="48.1">G</text>
<text x="59.8" y="54.6">+</text>
<text x="71.7" y="57.4">1</text>
<text x="101.6" y="57.4">5</text>
<text x="104.4" y="58.3">+</text>
<text x="185.4" y="55.5">2</text>
<text x="188.2" y="56.5">-</text>
<text x="192.1" y="59.3">-15</text>
<text x="192.9" y="57.3" transform="rotate(-90 192.9 57.3)">4</text>
<text x="38.2" y="64.9">G</text>
<text x="43.2" y="64.9">-15</text>
<text x="57" y="61.1">2</text>
<text x="59.8" y="62.1">-</text>
<text x="63.7" y="64.9">-15</text>
<text x="64.5" y="62.8" transform="rotate(-90 64.5 62.8)">4</text>
<text x="101.6" y="64.9">6</text>
<text x="104.4" y="65.7">-</text>
<text x="116.4" y="61.1">7</text>
<text x="27" y="66.7">G</text>
<text x="37.3" y="71.3">G</text>
<text x="231.9" y="70.4">6</text>
<text x="234.7" y="71.3">-</text>
<text x="75.4" y="77.9">G</text>
<text x="174" y="76">G</text>
<text x="231.9" y="77.9">5</text>
<text x="246.6" y="74.1">7</text>
<text x="150.8" y="82.5">G</text>
<text x="183.3" y="81.6">G</text>
<text x="200.1" y="79.7">G</text>
<text x="227.1" y="78.8">G</text>
<text x="234.7" y="78.8">+</text>
<text x="150.8" y="88.1">G</text>
<text x="203.8" y="89">G</text>
<text x="207.6" y="89">G</text>
<text x="126.8" y="103.9">+24</text>
<text x="117.3" y="108.5">G</text>
<text x="118.4" y="116.9">1</text>
<text x="127.8" y="116" transform="rotate(-90 127.8 116)">5</text>
<text x="79.1" y="122.5">G</text>
<text x="90.3" y="124.3">G</text>
<text x="95.9" y="124.3">G</text>
<text x="118.4" y="124.3">2</text>
<text x="136.8" y="120.6">4</text>
<text x="172.4" y="120.6">1</text>
<text x="172.4" y="124.3">2</text>
<text x="35.4" y="129">G</text>
<text x="107.1" y="129.9">G</text>
<text x="127.8" y="127" transform="rotate(-90 127.8 127)">3</text>
<text x="59.8" y="135.5">+24</text>
<text x="98.7" y="134.5">G</text>
<text x="39.3" y="141.1" transform="rotate(-90 39.3 141.1)">+</text>
<text x="87.5" y="138.3">+15</text>
<text x="117.3" y="142">G</text>
<text x="153.6" y="139.2">G</text>
<text x="169.4" y="140.1">G</text>
<text x="33.7" y="145.7">~</text>
<text x="42.8" y="145.7">~</text>
<text x="60.5" y="146.6">G</text>
<text x="77.3" y="148.5">G</text>
<text x="84.7" y="148.5">G</text>
<text x="127" y="146.6">-24</text>
<text x="39.3" y="150.2" transform="rotate(-90 39.3 150.2)">-</text>
<text x="60" y="150.4">-24</text>
<text x="87.5" y="153.1">-15</text>
<text x="60.5" y="161.5">G</text>
<text x="19.6" y="163.4">G</text>
<text x="77.3" y="163.4">G</text>
<text x="84.7" y="163.4">G</text>
<text x="70" y="172.7">1</text>
<text x="81" y="172.7">3</text>
<text x="75.6" y="177.2" transform="rotate(-90 75.6 177.2)">2</text>
<text x="27" y="181.9">G</text>
<text x="27.3" y="184.8" transform="rotate(-90 27.3 184.8)">1</text>
<text x="31" y="184.8" transform="rotate(-90 31 184.8)">2</text>
<text x="34.7" y="184.8" transform="rotate(-90 34.7 184.8)">3</text>
<text x="54.9" y="183.8">G</text>
<text x="66.1" y="183.8">G</text>
<text x="75.4" y="183.8">G</text>
<text x="84.7" y="183.8">G</text>
</g>
<g font-size="1.3">
<text x="200.7" y="33.7">CN7</text>
<text x="200.7" y="35.2">[]*</text>
<text x="185.2" y="41.7">R13</text>
<text x="54.9" y="47.3">R24</text>
<text x="101.5" y="47.3">R19</text>
<text x="178.1" y="46.4">C9</text>
<text x="185.2" y="43.2">1M</text>
<text x="211.8" y="44.1">J8</text>
<text x="211.8" y="45.6">[]*</text>
<text x="215.6" y="44.1">J3</text>
<text x="215.6" y="45.6">[]*</text>
<text x="30.7" y="52.5">R25</text>
<text x="45.5" y="49.7">D6</text>
<text x="45.5" y="51.2">1N4148</text>
<text x="49.7" y="51.9">C20</text>
<text x="49.7" y="53.4">47n</text>
<text x="54.9" y="48.8">1M</text>
<text x="101.5" y="48.8">470k</text>
<text x="155.4" y="49.1">VR4</text>
<text x="155.4" y="50.6">B250K</text>
<text x="178.1" y="51.6">100n</text>
<text x="189.5" y="51.9">IC4A</text>
<text x="189.5" y="53.4">TL072CN</text>
<text x="14.6" y="57.5">JK1</text>
<text x="14.6" y="59">&quot;INPUT&quot;</text>
<text x="30.7" y="56.6">47k</text>
<text x="40.6" y="58.8">C21</text>
<text x="45.5" y="59">D7</text>
<text x="61.1" y="57.5">IC3A</text>
<text x="61.1" y="59">TL072CN</text>
<text x="76.3" y="55.7">E10</text>
<text x="77.6" y="57.3" transform="rotate(-90 77.6 57.3)">+</text>
<text x="82.8" y="56.2">R20</text>
<text x="94.4" y="55.7">C19</text>
<text x="121" y="59.4">E14</text>
<text x="127.5" y="59.9">R35</text>
<text x="142.4" y="59.9">R36</text>
<text x="148.9" y="59.4">E12</text>
<text x="157.9" y="56.9">C8</text>
<text x="157.9" y="58.5">220p</text>
<text x="159.2" y="59.9">R12</text>
<text x="169" y="56.9">C5</text>
<text x="169" y="58.5">100n</text>
<text x="198.6" y="59">100p</text>
<text x="40.6" y="60.3">100p</text>
<text x="45.5" y="60.5">1N4148</text>
<text x="69.8" y="65.5">R23</text>
<text x="76.3" y="60.9">2.2/50</text>
<text x="82.8" y="60.3">10k</text>
<text x="94.4" y="60.9">47n</text>
<text x="105.7" y="61.2">IC3B</text>
<text x="105.7" y="62.7">TL072CN</text>
<text x="121" y="64.6">2.2/50</text>
<text x="122.2" y="61" transform="rotate(-90 122.2 61)">+</text>
<text x="127.5" y="64">2k7</text>
<text x="142.4" y="64">1k</text>
<text x="148.9" y="64.6">2.2/50</text>
<text x="150.2" y="61" transform="rotate(-90 150.2 61)">+</text>
<text x="159.2" y="64">68k</text>
<text x="168.8" y="61.2">C6</text>
<text x="168.8" y="62.7">47n</text>
<text x="176.4" y="65.2">B25K</text>
<text x="176.4" y="62.5">VR6</text>
<text x="176.4" y="61.4">B250K</text>
<text x="190.8" y="61.8">R16</text>
<text x="190.8" y="65.9">10k</text>
<text x="198.6" y="61.2">C14</text>
<text x="205.7" y="61.8">R21</text>
<text x="205.7" y="65.9">47k</text>
<text x="237.7" y="64.9">C15</text>
<text x="241" y="61.8">R17</text>
<text x="241" y="65.9">47k</text>
<text x="42.3" y="68.7">C22</text>
<text x="47.5" y="69.2">R29</text>
<text x="59" y="70.3" transform="rotate(-90 59 70.3)">+</text>
<text x="62.4" y="69.2">R18</text>
<text x="69.8" y="69.6">100k</text>
<text x="75.4" y="67.7">VR1</text>
<text x="75.4" y="69.2">B10K</text>
<text x="107.1" y="71.1">R22</text>
<text x="113" y="66.8">C18</text>
<text x="131.1" y="68.3">D4</text>
<text x="131.1" y="69.8">1N4148</text>
<text x="140.4" y="68.3">D5</text>
<text x="140.4" y="69.8">1N4148</text>
<text x="176.4" y="66.3">VR5</text>
<text x="185.2" y="67.7">R15</text>
<text x="185.2" y="69.2">10k</text>
<text x="221.1" y="69.6">J9</text>
<text x="223.3" y="68.7">E18</text>
<text x="224.6" y="70.3" transform="rotate(-90 224.6 70.3)">+</text>
<text x="237.7" y="70.1">220p</text>
<text x="42.3" y="73.9">22n</text>
<text x="47.5" y="73.3">4k7</text>
<text x="55.9" y="72.4">E15</text>
<text x="55.9" y="73.9">2.2/50</text>
<text x="62.4" y="73.3">1k5</text>
<text x="100.7" y="76.1">+ E13</text>
<text x="102" y="77.6">2.2/50</text>
<text x="107.1" y="75.2">47k</text>
<text x="113" y="72">470p</text>
<text x="118.6" y="78">C12</text>
<text x="184.4" y="74.3">+ E9</text>
<text x="185.8" y="75.7">2.2/50</text>
<text x="191.3" y="78">JK4</text>
<text x="211.2" y="77">22k</text>
<text x="211.2" y="73.3">22k</text>
<text x="213.1" y="76.7">R40</text>
<text x="213.1" y="72.9">R43</text>
<text x="223.3" y="73.9">2.2/50</text>
<text x="236" y="74.3">IC4B</text>
<text x="236" y="75.7">TL072CN</text>
<text x="249.6" y="78">+ E8</text>
<text x="103.3" y="80.4">R34</text>
<text x="114.5" y="80.4">R33</text>
<text x="118.6" y="79.5">220n</text>
<text x="142.4" y="80.4">R37</text>
<text x="191.3" y="79.5">&quot;AUX IN&quot;</text>
<text x="200.1" y="80.8">R41</text>
<text x="200.1" y="82.3">100k</text>
<text x="209.4" y="80.8">R42</text>
<text x="209.4" y="82.3">100k</text>
<text x="250.9" y="79.5">2.2/50</text>
<text x="103.3" y="84.5">1k</text>
<text x="114.5" y="84.5">6k8</text>
<text x="118.2" y="86.9">&quot;OVERDRIVE&quot;</text>
<text x="142.4" y="84.5">100k</text>
<text x="140.5" y="90">VR2</text>
<text x="140.5" y="91.5">C50K</text>
<text x="59.2" y="104.7">D11</text>
<text x="122.3" y="105.8">C24</text>
<text x="56.8" y="110.1">R46</text>
<text x="59.2" y="108.5">1N4148</text>
<text x="71.7" y="110.1">R45</text>
<text x="83.1" y="108.3">Q1</text>
<text x="122.3" y="111">[]*</text>
<text x="41.9" y="116.1">R48</text>
<text x="41.9" y="117.6">6k8</text>
<text x="53.1" y="116.1">R47</text>
<text x="53.1" y="117.6">47k</text>
<text x="56.8" y="114.2">2M2</text>
<text x="71.7" y="114.2">10M</text>
<text x="81.5" y="116.5">C25</text>
<text x="81.5" y="117.9">1u</text>
<text x="83.1" y="114.2">2SK30GR</text>
<text x="92.2" y="116.1">R50</text>
<text x="92.2" y="117.6">10k</text>
<text x="101.9" y="115.1">C10</text>
<text x="146.7" y="119.8">J7</text>
<text x="174.6" y="118.9">CON1</text>
<text x="39.9" y="124.1">D12</text>
<text x="39.9" y="125.6">1N4744A?</text>
<text x="98.3" y="122">VR3</text>
<text x="98.3" y="120.9">B50K</text>
<text x="101.9" y="120.4">220n</text>
<text x="108.9" y="121.7">R30</text>
<text x="108.9" y="123.1">47k</text>
<text x="124.4" y="120.7">IC1</text>
<text x="124.4" y="122.2">TDA2050</text>
<text x="144.8" y="125.7">C13</text>
<text x="156" y="125.7">C3</text>
<text x="162.9" y="125.4">R6</text>
<text x="38.6" y="130">E21</text>
<text x="38.6" y="131.5">2,2/50</text>
<text x="42.7" y="129" transform="rotate(90 42.7 129)">+</text>
<text x="103.7" y="131.9">E7</text>
<text x="144.8" y="127.2">100n</text>
<text x="155.4" y="130.9">R8</text>
<text x="156" y="127.2">100n</text>
<text x="162.9" y="126.9">220/1W</text>
<text x="174.6" y="127.8">&quot;SP&quot;</text>
<text x="39.9" y="133.3">D10</text>
<text x="39.9" y="134.8">1N4004</text>
<text x="69.8" y="136.1">R2</text>
<text x="103.7" y="137.1">22/50</text>
<text x="106" y="134.6" transform="rotate(90 106 134.6)">+</text>
<text x="108.9" y="132.4">R38</text>
<text x="108.9" y="136.5">470</text>
<text x="131.2" y="132.4">R9</text>
<text x="131.2" y="136.5">22k</text>
<text x="155.4" y="132.4">1</text>
<text x="174.6" y="137.5">JK2</text>
<text x="31.3" y="139.3">BD1</text>
<text x="31.3" y="140.8">2W10</text>
<text x="61.6" y="139.3">+ E2</text>
<text x="62.9" y="140.8">2200/35</text>
<text x="69.8" y="140.3">330/1W</text>
<text x="78.9" y="142.7">D3</text>
<text x="85.8" y="141.2">+ E6</text>
<text x="87.1" y="142.7">100/35</text>
<text x="122.3" y="139.3">C23</text>
<text x="78.9" y="144.1">1N4744A</text>
<text x="122.3" y="144.5">[]*</text>
<text x="174.6" y="148.3">&quot;PHONES&quot;</text>
<text x="23.3" y="151">R4</text>
<text x="23.3" y="155.1">47k</text>
<text x="62.9" y="155.5">E1</text>
<text x="69.8" y="151">R1</text>
<text x="69.8" y="155.1">330/1W</text>
<text x="21.2" y="157.1">LED1</text>
<text x="21.2" y="158.7">RD</text>
<text x="52.7" y="160.1">J12</text>
<text x="52.7" y="161.6">[]*</text>
<text x="60.5" y="156.6" transform="rotate(180 60.5 156.6)">+</text>
<text x="62.9" y="157">2200/35</text>
<text x="78.9" y="157.5">D2</text>
<text x="78.9" y="159">1N4744A</text>
<text x="84.7" y="158.5" transform="rotate(180 84.7 158.5)">+</text>
<text x="87.1" y="157.4">E5</text>
<text x="87.1" y="158.8">100/35</text>
<text x="49.9" y="166.1">D9</text>
<text x="49.9" y="171.7">D8</text>
<text x="49.9" y="169.8">[]*</text>
<text x="60.5" y="171.5">R39</text>
<text x="72.3" y="169.4">IC5</text>
<text x="72.3" y="170.9">[7805]*</text>
<text x="49.9" y="175.4">[]*</text>
<text x="56" y="176.5">+ E3</text>
<text x="57.4" y="178">[]*</text>
<text x="60.5" y="175.6">[100/5W]*</text>
<text x="67.2" y="176.5">+ E16</text>
<text x="68.5" y="178">[100/25]*</text>
<text x="85.8" y="176.5">+ E17</text>
<text x="87.1" y="178">[22/50]*</text>
<text x="25.7" y="191">CON2</text>
<text x="25.7" y="192.5">(AC)</text>
</g>
</svg>
